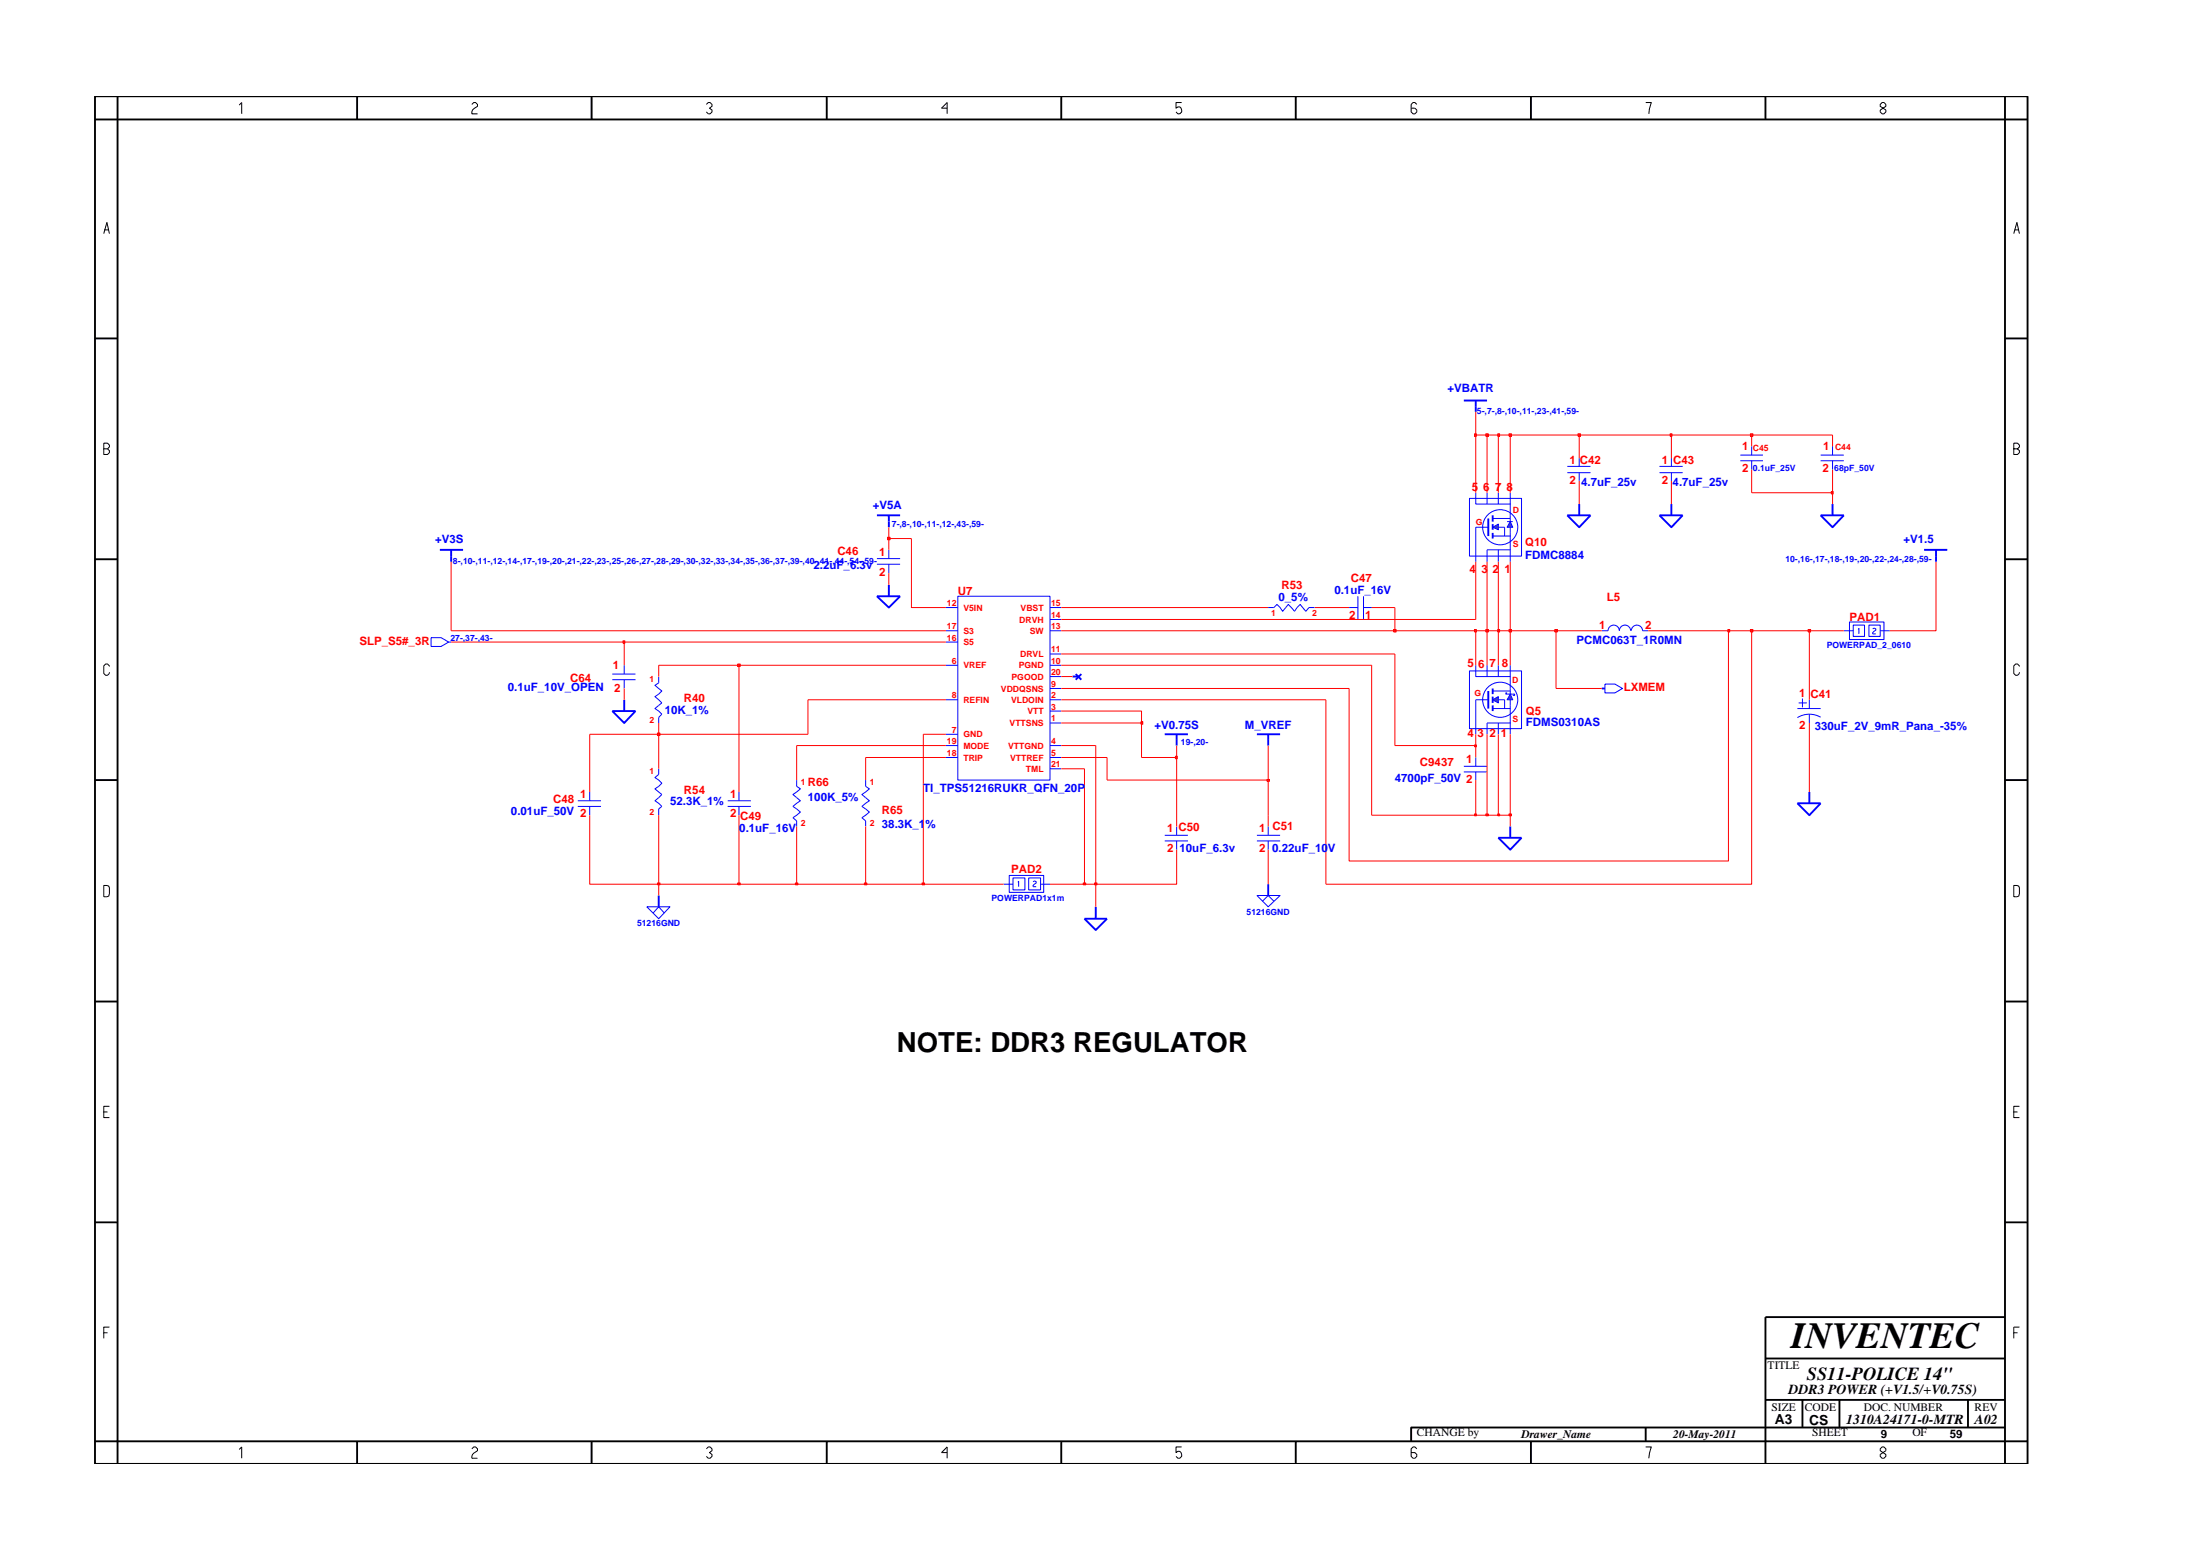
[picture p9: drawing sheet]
<svg xmlns="http://www.w3.org/2000/svg" width="297mm" height="210mm" viewBox="0 0 297 210" stroke-linecap="round" stroke-linejoin="round" font-family="sans-serif">
<path d="M211.6 69.5h3.1l-1.5 1.7zM213.2 68v1.5M224.1 69.5h3.1l-1.5 1.7zM225.7 68v1.5M245.8 69.5h3.2l-1.6 1.7zM247.4 68v1.5M157.3 99.1h3.1M158.9 99.1v1.5M200.9 93.3v2.3M88.9 120.9v1.5M146.4 124h3.1l-1.6 1.5zM147.9 122.4v1.6" fill="none" stroke="#00f" stroke-width=".25"/>
<g fill="none" stroke="#00f" stroke-width=".14">
<path d="M118.4 75.4h3.1M118.4 76.1h3.1M120 74.2v1.2M120 76.1v1.2M211.6 62.9h3.1M211.6 63.8h3.1M213.2 61.8v1.1M213.2 63.8v1.1M235 61.4h3M235 62.2h3M236.5 60.2v1.2M236.5 62.2v1.2"/>
<path d="M171.2 82h.8l.4-.4 .8 .9 .7-.9 .9 .9 .7-.9 .8 .9 .4-.5h.8M199.3 94.4h1.6M157.3 112.7h3.1M157.3 113.5h3.1M158.9 111.5v1.2M158.9 113.5v1.2M169.7 112.7h3.1M169.7 113.5h3.1M171.2 111.5v1.2M171.2 113.5v1.2M197.6 103.4h3.2M197.6 104.2h3.2"/>
<path d="M199.3 102.2v1.2M199.3 104.2v1.1M87.3 122.4h3.2l-1.6 1.6zM88.2 123.2l.7-.8 .8 .8"/>
</g>
<path d="M203.9 93.7l.3 .7h-.7z" fill="#3c3cc8"/>
<path d="M203.5 93.7h.7M203.9 93.7l.3 .7h-.7z" fill="none" stroke="#00f" stroke-width=".14"/>
<path d="M201.5 94.4l.8-.4v.9z" fill="#3c3cc8"/>
<g fill="none" stroke="#00f" stroke-width=".14">
<path d="M199.3 71.2h1.6M224.1 62.9h3.1M224.1 63.8h3.1M225.7 61.8v1.1M225.7 63.8v1.1M88.9 91.3v.9l-.5 .3 1 .8-1 .7 1 .9-1 .7 1 .8-.5 .4v.8M127.7 94.4h1.6M127.7 85.1h1.6M127.7 82h1.6M127.7 86.6h1.6M127.7 89.8h1.6M127.7 99.1h1.6"/>
<path d="M129.3 80.5h12.5v24.8h-12.5zM141.8 97.6h1.5M141.8 94.4h1.5M141.8 85.1h1.5M141.8 82h1.5M141.8 89.8h1.5M141.8 83.6h1.5M141.8 88.3h1.5M141.8 91.3h1.5M141.8 92.9h1.5M141.8 96h1.5M182.2 82h1.1"/>
<path d="M183.3 80.5v3.1M184.1 82h1.1M184.1 80.5v3.1M198.4 90.5h7v7.8h-7zM199.3 89.8v1.5h4.6M199.3 94.4v4.7M200.8 89.8v1.5M201.5 94.4l.8-.4v.9zM201.5 95.6h2.4M201.5 93.3h2.4M202.3 94.4h.8v1.2M202.3 89.8v1.5"/>
<path d="M202.3 97.6v1.5M203.5 93.5h-.2v.2h.2M203.9 89.8v3.9M203.9 94.4v4.7M203.9 97.6h-3.1v1.5M204.2 93.7h.3v.1h-.3M216.3 85.1h.8a.76 .76 0 0 1 .8-.7 .76 .76 0 0 1 .7 .7 .76 .76 0 0 1 .8-.7 .76 .76 0 0 1 .8 .7M216.7 92.3h1.3l1.1 .6-1.1 .6h-1.3zM220.2 85.1a.76 .76 0 0 1 .8-.7 .76 .76 0 0 1 .8 .7h.7M242.7 95.6h3.1M242.9 94.9h1.1M243.4 94.3v1.2"/>
<path d="M244.3 94.4v1.2M244.3 96.4v1.2M245.8 96.8a3 3 0 0 0-3.1 0M249 85.1h1.2M249.7 83.9h4.7v2.4h-4.7zM250.2 84.4h1.5v1.5h-1.5zM250.9 85l.1-.2v.7M252.3 84.4h1.6v1.5h-1.6zM252.8 84.9l.3-.1 .2 .1v.1a.58 .58 0 0 0-.5 .5h.5M253.9 85.1h1.2M88.9 103.7v.8l-.5 .4 1 .8-1 .8 1 .7-1 .9 1 .7-.5 .4v.8M98.2 108.1h3.2"/>
<path d="M98.2 108.8h3.2M99.8 106.9v1.2M99.8 108.8v1.2M107.6 105.3v.8l.5 .4-1 .7 1 .9-1 .7 1 .8-1 .8 .5 .4v.7M127.7 100.6h1.6M127.7 102.2h1.6M141.8 100.6h1.5M141.8 102.2h1.5M141.8 103.7h1.5"/>
<circle cx="202.6" cy="94.4" r="2.37"/>
</g>
<g fill="none" stroke="#00f" stroke-width=".25">
<path d="M197.6 54.1h3.2M199.3 54.1v1.5M118.4 69.5h3.1M120 69.5v1.7M120 78.9v1.6M200.9 70v2.3M259.8 74.2h3.1M261.4 74.2v1.6M118.4 80.5h3.1l-1.5 1.5zM144.8 91.3h.9M145.2 91l.8 .7M146 91l-.8 .7"/>
<path d="M201.5 92.9v.8M201.5 94v.9M201.5 95.2v.8M216.3 92.9h.4M202.3 113.1h3.1l-1.5 1.6zM203.9 111.5v1.6"/>
</g>
<path d="M203.9 70.4l.3 .8h-.7z" fill="#3c3cc8"/>
<path d="M203.5 70.4h.7M203.9 70.4l.3 .8h-.7z" fill="none" stroke="#00f" stroke-width=".14"/>
<path d="M201.5 71.2l.8-.5v.8z" fill="#3c3cc8"/>
<g fill="none" stroke="#00f" stroke-width=".14">
<path d="M198.4 67.3h7v7.7h-7zM199.3 66.5v1.5h4.6M199.3 71.2v4.6M200.8 66.5v1.5M201.5 71.2l.8-.5v.8zM201.5 72.3h2.4M201.5 70h2.4M202.3 71.2h.8v1.1M202.3 66.5v1.5M202.3 74.2v1.6M203.9 66.5v3.9M203.9 71.2v4.6"/>
<path d="M203.9 74.2h-3.1v1.6M245.8 61.4h3.2M245.8 62.2h3.2M247.4 60.2v1.2M247.4 62.2v1.2M58.2 86.1h1.4l1 .5-1 .6h-1.4zM60.6 86.6h.3M82.7 91h3.1M82.7 91.7h3.1M84.3 89.8v1.2M84.3 91.7v1.2M78 108.1h3.1"/>
<path d="M78 108.8h3.1M79.6 106.9v1.2M79.6 108.8v1.2M116.9 105.3v.8l.5 .4-1 .7 1 .9-1 .7 1 .8-1 .8 .5 .4v.7M135.5 119.3h1.3M136.3 118.1h4.6v2.3h-4.6zM136.8 118.5h1.6v1.6h-1.6zM137.4 119.1l.1-.2v.8M138.9 118.5h1.6v1.6h-1.6zM139.5 119l.2-.1 .2 .1v.2a.58 .58 0 0 0-.4 .5h.4M140.5 119.3h1.3M169.7 120.9h3.1l-1.6 1.5z"/>
<path d="M170.5 121.6l.7-.7 .8 .7"/>
<circle cx="202.6" cy="71.2" r="2.37"/>
</g>
<path d="M59.4 74.2h3.1M60.9 74.2v1.6M201.5 69.5v.9M201.5 70.7v.8M201.5 71.9v.8M82.7 96h3.1l-1.5 1.6zM84.3 94.4v1.6M169.7 99.1h3.1M171.2 99.1v1.5M171.2 119.3v1.6M242.7 108.4h3.1l-1.5 1.6zM244.3 106.9v1.5" fill="none" stroke="#00f" stroke-width=".25"/>
<path d="M79.6 110v9.3h9.3v1.6M147.9 119.3v3.1" fill="none" stroke="#f00" stroke-width=".14"/>
<path d="M88.8 119.2h.3v.2h-.3z" fill-rule="evenodd" fill="#8e2323"/>
<path d="M88.8 119.2h.3v.2h-.3zM88.9 110v9.3h10.9" fill="none" stroke="#f00" stroke-width=".14"/>
<path d="M99.6 119.2h.3v.2h-.3z" fill-rule="evenodd" fill="#8e2323"/>
<path d="M99.6 119.2h.3v.2h-.3zM99.8 110v9.3h7.8" fill="none" stroke="#f00" stroke-width=".14"/>
<path d="M107.4 119.2h.3v.2h-.3z" fill-rule="evenodd" fill="#8e2323"/>
<path d="M107.4 119.2h.3v.2h-.3zM107.6 111.5v7.8h9.3" fill="none" stroke="#f00" stroke-width=".14"/>
<path d="M116.7 119.2h.3v.2h-.3z" fill-rule="evenodd" fill="#8e2323"/>
<path d="M116.7 119.2h.3v.2h-.3zM116.9 111.5v7.8h7.8" fill="none" stroke="#f00" stroke-width=".14"/>
<path d="M124.5 119.2h.3v.2h-.3z" fill-rule="evenodd" fill="#8e2323"/>
<path d="M124.7 99.1v20.2h10.8M124.5 119.2h.3v.2h-.3zM141.8 119.3h4.6" fill="none" stroke="#f00" stroke-width=".14"/>
<path d="M146.3 119.2h.3v.2h-.3z" fill-rule="evenodd" fill="#8e2323"/>
<path d="M146.3 119.2h.3v.2h-.3zM146.4 103.7v15.6h1.5" fill="none" stroke="#f00" stroke-width=".14"/>
<path d="M147.8 119.2h.3v.2h-.3z" fill-rule="evenodd" fill="#8e2323"/>
<path d="M185.2 89.8v20.2h14.1M233.4 85.1v31.1h-51.2v-23.3M236.5 85.1v34.2h-57.5v-24.9M147.8 119.2h.3v.2h-.3zM147.9 100.6v18.7h11v-4.6M158.9 102.2v9.3M171.2 105.3v6.2M171.2 114.7v4.6M203.9 110v1.5" fill="none" stroke="#f00" stroke-width=".14"/>
<path d="M199.1 109.8h.2v.3h-.2z" fill-rule="evenodd" fill="#8e2323"/>
<path d="M199.1 109.8h.2v.3h-.2zM199.3 105.3v4.7h1.5" fill="none" stroke="#f00" stroke-width=".14"/>
<path d="M200.6 109.8h.3v.3h-.3z" fill-rule="evenodd" fill="#8e2323"/>
<path d="M200.8 99.1v10.9h1.5M200.6 109.8h.3v.3h-.3z" fill="none" stroke="#f00" stroke-width=".14"/>
<path d="M202.2 109.8h.3v.3h-.3z" fill-rule="evenodd" fill="#8e2323"/>
<path d="M202.3 99.1v10.9h1.6M202.2 109.8h.3v.3h-.3z" fill="none" stroke="#f00" stroke-width=".14"/>
<path d="M203.7 109.8h.4v.3h-.4z" fill-rule="evenodd" fill="#8e2323"/>
<path d="M79.6 99.1v7.8M99.8 89.8v17.1M203.9 99.1v10.9M244.3 97.6v9.3M107.6 100.6v4.7M116.9 102.2v3.1M149.5 102.2v3.1h21.7M203.7 109.8h.4v.3h-.4z" fill="none" stroke="#f00" stroke-width=".14"/>
<path d="M171.1 105.2h.3v.2h-.3z" fill-rule="evenodd" fill="#8e2323"/>
<path d="M88.9 99.1v4.6M154.1 97.6v4.6h4.8M116.9 102.2h10.8M143.3 103.7h3.1M143.3 102.2h6.2M171.1 105.2h.3v.2h-.3zM171.2 100.6v4.7" fill="none" stroke="#f00" stroke-width=".14"/>
<path d="M158.7 102.1h.3v.3h-.3z" fill-rule="evenodd" fill="#8e2323"/>
<path d="M188.3 88.3v12.3h11v1.6M107.6 100.6h20.1M143.3 100.6h4.6M158.7 102.1h.3v.3h-.3zM158.9 100.6v1.6" fill="none" stroke="#f00" stroke-width=".14"/>
<path d="M199.1 100.5h.2v.3h-.2z" fill-rule="evenodd" fill="#8e2323"/>
<path d="M79.6 99.1h9.3M199.3 99.1v1.5M199.1 100.5h.2v.3h-.2z" fill="none" stroke="#f00" stroke-width=".14"/>
<path d="M88.8 98.9h.3v.4h-.3z" fill-rule="evenodd" fill="#8e2323"/>
<path d="M88.8 98.9h.3v.4h-.3zM109.1 94.4v4.7h-20.2v-1.5M124.7 99.1h3M143.3 97.6h10.8" fill="none" stroke="#f00" stroke-width=".14"/>
<path d="M154 97.4h.3v.3h-.3z" fill-rule="evenodd" fill="#8e2323"/>
<path d="M84.3 86.6v3.2M84.3 92.9v1.5M99.8 89.8h-10.9v1.5M109.1 94.4h18.6M143.3 96h10.8v1.6M143.3 94.4h35.7M143.3 92.9h38.9M143.3 91.3h1.5M154 97.4h.3v.3h-.3zM210.1 85.1v7.8h6.2M244.3 85.1v9.3" fill="none" stroke="#f00" stroke-width=".14"/>
<path d="M99.6 89.6h.3v.3h-.3z" fill-rule="evenodd" fill="#8e2323"/>
<path d="M60.9 86.6h23.4M99.6 89.6h.3v.3h-.3zM99.8 89.8h27.9M143.3 89.8h41.9M143.3 88.3h45M199.3 85.1v4.7M200.8 85.1v4.7M202.3 85.1v4.7M203.9 85.1v4.7" fill="none" stroke="#f00" stroke-width=".14"/>
<path d="M84.1 86.5h.3v.3h-.3z" fill-rule="evenodd" fill="#8e2323"/>
<path d="M60.9 75.8v9.3h66.8M84.1 86.5h.3v.3h-.3zM84.3 86.6h43.4M143.3 85.1h45" fill="none" stroke="#f00" stroke-width=".14"/>
<path d="M188.2 85h.3v.3h-.3z" fill-rule="evenodd" fill="#8e2323"/>
<path d="M188.2 85h.3v.3h-.3zM188.3 82v3.1h11" fill="none" stroke="#f00" stroke-width=".14"/>
<path d="M199.1 85h.2v.3h-.2z" fill-rule="evenodd" fill="#8e2323"/>
<path d="M199.1 85h.2v.3h-.2zM199.3 85.1h1.5" fill="none" stroke="#f00" stroke-width=".14"/>
<path d="M200.6 85h.3v.3h-.3z" fill-rule="evenodd" fill="#8e2323"/>
<path d="M200.8 75.8v9.3h1.5M200.6 85h.3v.3h-.3z" fill="none" stroke="#f00" stroke-width=".14"/>
<path d="M202.2 85h.3v.3h-.3z" fill-rule="evenodd" fill="#8e2323"/>
<path d="M202.3 75.8v9.3h1.6M202.2 85h.3v.3h-.3z" fill="none" stroke="#f00" stroke-width=".14"/>
<path d="M203.7 85h.4v.3h-.4z" fill-rule="evenodd" fill="#8e2323"/>
<path d="M203.9 75.8v9.3h6.2M203.7 85h.4v.3h-.4z" fill="none" stroke="#f00" stroke-width=".14"/>
<path d="M209.9 85h.4v.3h-.4z" fill-rule="evenodd" fill="#8e2323"/>
<path d="M209.9 85h.4v.3h-.4zM210.1 85.1h6.2M222.5 85.1h10.9" fill="none" stroke="#f00" stroke-width=".14"/>
<path d="M233.3 85h.2v.3h-.2z" fill-rule="evenodd" fill="#8e2323"/>
<path d="M233.3 85h.2v.3h-.2zM233.4 85.1h3.1" fill="none" stroke="#f00" stroke-width=".14"/>
<path d="M236.3 85h.4v.3h-.4z" fill-rule="evenodd" fill="#8e2323"/>
<path d="M236.3 85h.4v.3h-.4zM236.5 85.1h7.8" fill="none" stroke="#f00" stroke-width=".14"/>
<path d="M244.1 85h.4v.3h-.4z" fill-rule="evenodd" fill="#8e2323"/>
<path d="M120 72.7v1.5M120 77.3v1.6M123.1 72.7v9.3h4.6M199.3 75.8v7.8h-56M261.4 75.8v9.3h-6.3M143.3 82h27.9M177.5 82h4.7M185.2 82h3.1M244.1 85h.4v.3h-.4zM244.3 85.1h4.7" fill="none" stroke="#f00" stroke-width=".14"/>
<path d="M119.8 72.5h.4v.3h-.4z" fill-rule="evenodd" fill="#8e2323"/>
<path d="M199.3 58.7v7.8M200.8 58.7v7.8M202.3 58.7v7.8M203.9 58.7v7.8M119.8 72.5h.4v.3h-.4zM120 71.2v1.5h3.1M213.2 64.9v3.1M225.7 64.9v3.1M236.5 63.4v3.1h10.9v1.5" fill="none" stroke="#f00" stroke-width=".14"/>
<path d="M247.3 66.3h.2v.4h-.2z" fill-rule="evenodd" fill="#8e2323"/>
<path d="M213.2 58.7v3.1M225.7 58.7v3.1M236.5 58.7v1.5M247.4 58.7v1.5M247.3 66.3h.2v.4h-.2zM247.4 63.4v3.1" fill="none" stroke="#f00" stroke-width=".14"/>
<path d="M199.1 58.5h.2v.4h-.2z" fill-rule="evenodd" fill="#8e2323"/>
<path d="M199.1 58.5h.2v.4h-.2zM199.3 55.6v3.1h1.5" fill="none" stroke="#f00" stroke-width=".14"/>
<path d="M200.6 58.5h.3v.4h-.3z" fill-rule="evenodd" fill="#8e2323"/>
<path d="M200.6 58.5h.3v.4h-.3zM200.8 58.7h1.5" fill="none" stroke="#f00" stroke-width=".14"/>
<path d="M202.2 58.5h.3v.4h-.3z" fill-rule="evenodd" fill="#8e2323"/>
<path d="M202.2 58.5h.3v.4h-.3zM202.3 58.7h1.6" fill="none" stroke="#f00" stroke-width=".14"/>
<path d="M203.7 58.5h.4v.4h-.4z" fill-rule="evenodd" fill="#8e2323"/>
<path d="M203.7 58.5h.4v.4h-.4zM203.9 58.7h9.3" fill="none" stroke="#f00" stroke-width=".14"/>
<path d="M213.1 58.5h.3v.4h-.3z" fill-rule="evenodd" fill="#8e2323"/>
<path d="M213.1 58.5h.3v.4h-.3zM213.2 58.7h12.5" fill="none" stroke="#f00" stroke-width=".14"/>
<path d="M225.5 58.5h.3v.4h-.3z" fill-rule="evenodd" fill="#8e2323"/>
<path d="M225.5 58.5h.3v.4h-.3zM225.7 58.7h10.8" fill="none" stroke="#f00" stroke-width=".14"/>
<path d="M236.3 58.5h.4v.4h-.4z" fill-rule="evenodd" fill="#8e2323"/>
<path d="M236.3 58.5h.4v.4h-.4zM236.5 58.7h10.9" fill="none" stroke="#f00" stroke-width=".14"/>
<g fill="none" stroke="#000" stroke-width=".25">
<path d="M12.8 13h261v184.6h-261zM12.8 16.1h261M15.9 13v184.6M48.2 13v3.1M79.9 13v3.1M111.6 13v3.1M143.3 13v3.1M175 13v3.1M206.7 13v3.1M238.4 13v3.1M270.7 13v184.6M12.8 45.7h3.1"/>
<path d="M270.7 45.7h3.1M12.8 75.5h3.1M270.7 75.5h3.1M12.8 105.3h3.1M270.7 105.3h3.1M12.8 135.2h3.1M270.7 135.2h3.1M12.8 165h3.1M270.7 165h3.1M270.7 177.7h-32.3v19.9M12.8 194.5h261M48.2 194.5v3.1"/>
<path d="M79.9 194.5v3.1M111.6 194.5v3.1M143.3 194.5v3.1M175 194.5v3.1M206.7 194.5v3.1M222.2 192.6v1.9M238.4 183.3h32.3M238.4 188.9h32.3M243.4 188.9v3.7M248.4 188.9v3.7M265.7 188.9v3.7M270.7 192.6h-80.2v1.9"/>
</g>
<g fill="none" stroke="#000" stroke-width=".14">
<path d="M32.3 14.2l.3-.4v1.6M63.7 14.1l.3-.3h.2l.3 .3v.2l-.7 .6-.1 .2v.3h.8M95.4 14.1l.2-.3h.3l.2 .3v.2l-.3 .3 .3 .3v.2l-.2 .3h-.3l-.2-.3M127.9 14.6h-.8l.8-.8v1.6M159.5 13.8h-.7v.8l.2-.2a.5 .5 0 0 1 .5 .7l-.2 .3h-.3l-.2-.3M191.3 14.1l-.3-.3h-.2l-.3 .3v1l.3 .3h.2l.3-.3v-.2l-.3-.3h-.5M222.2 13.8h.8l-.4 1.6M254.1 13.8l-.2 .3v.2l.7 .6v.2l-.2 .3h-.3l-.2-.3v-.2l.7-.6v-.2l-.2-.3zM14 31.5l.4-1.5 .4 1.5M14.1 31h.6M271.9 31.5l.4-1.5 .4 1.5M272 31h.6"/>
<path d="M14 59.8h.5l.3 .3v.2l-.3 .3 .3 .2v.3l-.3 .2h-.5zM14 60.6h.5M271.9 60.6h.5l.3-.3v-.2l-.3-.3h-.5v1.5h.5l.3-.2v-.3l-.3-.2M14.8 89.9l-.3-.3h-.2l-.3 .3v1l.3 .2h.2l.3-.2v-.2M272.7 89.9l-.3-.3h-.3l-.2 .3v1l.2 .2h.3l.3-.2v-.2M14 119.5l.7 .1 .1 .2-.1 1.1-.7 .1zM271.9 119.5l.7 .1 .1 .2-.1 1.1-.7 .1zM14 150.1h.5M14.8 149.3h-.8v1.5h.8M271.9 150.1h.5M272.7 149.3h-.8v1.5h.8M14 179.9h.5"/>
<path d="M14.8 179.1h-.8v1.5M271.9 179.9h.5M272.7 179.1h-.8v1.5M32.3 195.6l.3-.3v1.5M63.7 195.5l.3-.2h.2l.3 .2v.3l-.7 .5-.1 .5h.8M95.4 195.5l.2-.2h.3l.2 .2v.3l-.3 .2 .3 .3v.2l-.2 .3h-.3l-.2-.3M127.9 196h-.8l.8-.7v1.5M159.5 195.3h-.7v.7l.2-.1a.5 .5 0 0 1 .5 .6l-.2 .3h-.3l-.2-.3M191.3 195.5l-.3-.2h-.2l-.3 .2v1l.3 .3h.2l.3-.3v-.2l-.3-.3h-.5M222.2 195.3h.8l-.4 1.5M253.9 195.5l.2-.2h.3l.2 .2v.3l-.7 .5v.2l.2 .3h.3l.2-.3v-.2l-.7-.5z"/>
</g>
<text font-size="5" x="241.8" y="181.9">INVENTEC</text>
<text font-size="3.7" x="121.1" y="141.9">NOTE: DDR3 REGULATOR</text>
<text font-size="2.5" x="244" y="186.3">SS11-POLICE 14&quot;</text>
<g font-size="1.9">
<text x="241.5" y="188.2">DDR3 POWER (+V1.5/+V0.75S)</text>
<text x="239.6" y="192.2">A3</text>
<text x="244.3" y="192.3">CS</text>
<text x="249.3" y="192.2">1310A24171-0-MTR</text>
<text x="266.6" y="192.2">A02</text>
</g>
<g font-size="1.6" fill="#00f">
<text x="195.4" y="52.8">+VBATR</text>
<text x="213.5" y="65.6">4.7uF_25v</text>
<text x="225.8" y="65.6">4.7uF_25v</text>
<text x="117.9" y="68.8">+V5A</text>
<text x="58.8" y="73.2">+V3S</text>
<text x="109.8" y="76.9">2.2uF_6.3v</text>
<text x="205.9" y="75.4">FDMC8884</text>
<text x="257" y="73.2">+V1.5</text>
<text x="172.6" y="81.1">0_5%</text>
<text x="180.2" y="80.2">0.1uF_16V</text>
<text x="212.9" y="86.9">PCMC063T_1R0MN</text>
<text x="68.6" y="93.3">0.1uF_10V_OPEN</text>
<text x="89.7" y="96.3">10K_1%</text>
<text x="155.9" y="98.3">+V0.75S</text>
<text x="168.1" y="98.3">M_VREF</text>
<text x="206" y="98">FDMS0310AS</text>
<text x="245" y="98.5">330uF_2V_9mR_Pana_-35%</text>
<text x="124.7" y="106.9">TI_TPS51216RUKR_QFN_20P</text>
<text x="188.3" y="105.5">4700pF_50V 2</text>
<text x="69" y="110">0.01uF_50V 2</text>
<text x="90.5" y="108.7">52.3K_1%</text>
<text x="99.8" y="112.2">0.1uF_16V</text>
<text x="109.1" y="108.1">100K_5%</text>
<text x="119.1" y="111.8">38.3K_1%</text>
<text x="159.3" y="115">10uF_6.3v</text>
<text x="171.8" y="115">0.22uF_10V</text>
</g>
<g font-size="1.6" fill="#f00">
<text x="211.9" y="62.6">1 C42</text>
<text x="211.9" y="65.3">2</text>
<text x="224.4" y="62.6">1 C43</text>
<text x="224.4" y="65.3">2</text>
<text x="235.2" y="60.7">1</text>
<text x="235.2" y="63.6">2</text>
<text x="246.1" y="63.6">2</text>
<text x="246.1" y="60.7">1</text>
<text x="198.7" y="66.2">5</text>
<text x="200.3" y="66.2">6</text>
<text x="201.9" y="66.2">7</text>
<text x="203.4" y="66.2">8</text>
<text x="113.1" y="74.9">C46</text>
<text x="118.7" y="75">1</text>
<text x="118.7" y="77.7">2</text>
<text x="198.4" y="77.3">4</text>
<text x="200" y="77.3">3</text>
<text x="201.5" y="77.3">2</text>
<text x="203.1" y="77.3">1</text>
<text x="205.9" y="73.7">Q10</text>
<text x="129.3" y="80.3">U7</text>
<text x="173" y="79.5">R53</text>
<text x="182.1" y="83.6">2</text>
<text x="182.4" y="78.5">C47</text>
<text x="184.3" y="83.6">1</text>
<text x="217" y="81.1">L5</text>
<text x="249.7" y="83.8">PAD1</text>
<text x="48.5" y="87">SLP_S5#_3R</text>
<text x="198.1" y="90">5</text>
<text x="201.1" y="90">7</text>
<text x="202.8" y="90">8</text>
<text x="215.9" y="84.9">1</text>
<text x="222.1" y="84.9">2</text>
<text x="77" y="92.1">C64</text>
<text x="82.7" y="90.2">1</text>
<text x="82.9" y="93.4">2</text>
<text x="92.3" y="94.7">R40</text>
<text x="199.6" y="90.2">6</text>
<text x="219.2" y="93.2">LXMEM</text>
<text x="242.9" y="94">1</text>
<text x="244.5" y="94.3">C41</text>
<text x="198.1" y="99.5">4</text>
<text x="199.5" y="99.5">3</text>
<text x="201.1" y="99.5">2</text>
<text x="202.6" y="99.5">1</text>
<text x="206" y="96.5">Q5</text>
<text x="242.9" y="98.3">2</text>
<text x="78.3" y="107.6">1</text>
<text x="92.4" y="107.1">R54</text>
<text x="98.6" y="107.6">1</text>
<text x="109.1" y="106.1">R66</text>
<text x="191.7" y="103.4">C9437</text>
<text x="198" y="103">1</text>
<text x="74.7" y="108.4">C48</text>
<text x="98.6" y="110.3">2</text>
<text x="99.9" y="110.7">C49</text>
<text x="119.1" y="109.8">R65</text>
<text x="157.6" y="112.3">1 C50</text>
<text x="170" y="112.3">1 C51</text>
<text x="136.5" y="117.8">PAD2</text>
<text x="157.6" y="115">2</text>
<text x="170" y="115">2</text>
</g>
<g font-size="1.6">
<text x="238.7" y="184.8">TITLE</text>
<text x="239.2" y="190.4">SIZE</text>
<text x="243.7" y="190.4">CODE</text>
<text x="251.6" y="190.4">DOC. NUMBER</text>
<text x="266.6" y="190.4">REV</text>
<text x="191.3" y="193.8">CHANGE by</text>
<text x="205.4" y="194.1">Drawer_Name</text>
<text x="225.9" y="194.1">20-May-2011</text>
<text x="244.7" y="193.8">SHEET</text>
<text x="253.9" y="194.1">9</text>
<text x="258.2" y="193.8">OF</text>
<text x="263.3" y="194.1">59</text>
</g>
<g font-size="1.2" fill="#00f">
<text x="199.4" y="55.8">5-,7-,8-,10-,11-,23-,41-,59-</text>
<text x="236.7" y="63.6">0.1uF_25V</text>
<text x="247.7" y="63.6">68pF_50V</text>
<text x="120.4" y="71.2">7-,8-,10-,11-,12-,43-,59-</text>
<text x="61.2" y="76.1">8-,10-,11-,12-,14-,17-,19-,20-,21-,22-,23-,25-,26-,27-,28-,29-,30-,32-,33-,34-,35-,36-,37-,39-,40-,41-,44-,54-,59-</text>
<text x="241.1" y="75.9">10-,16-,17-,18-,19-,20-,22-,24-,28-,59-</text>
<text x="60.8" y="86.5">27-,37-,43-</text>
<text x="246.6" y="87.4">POWERPAD_2_0610</text>
<text x="159.5" y="100.5">19-,20-</text>
<text x="86" y="125">51216GND</text>
<text x="133.9" y="121.6">POWERPAD1x1m</text>
<text x="168.3" y="123.5">51216GND</text>
</g>
<g font-size="1.2" fill="#f00">
<text x="236.7" y="60.9">C45</text>
<text x="247.8" y="60.7">C44</text>
<text x="199.2" y="70.8">G</text>
<text x="204.2" y="69.2">D</text>
<text x="204.2" y="73.9">S</text>
<text x="127.8" y="81.8">12</text>
<text x="130.1" y="82.4">V5IN</text>
<text x="137.8" y="82.4">VBST</text>
<text x="141.9" y="81.8">15</text>
<text x="141.9" y="83.3">14</text>
<text x="171.7" y="83.1">1</text>
<text x="177.2" y="83.1">2</text>
<text x="127.8" y="84.9">17</text>
<text x="127.8" y="86.5">16</text>
<text x="128.5" y="89.6">6</text>
<text x="130.1" y="85.5">S3</text>
<text x="130.1" y="87.1">S5</text>
<text x="137.6" y="84">DRVH</text>
<text x="137.7" y="88.7">DRVL</text>
<text x="139" y="85.5">SW</text>
<text x="141.9" y="89.6">10</text>
<text x="141.9" y="84.9">13</text>
<text x="141.9" y="88">11</text>
<text x="87.7" y="92">1</text>
<text x="128.5" y="94.3">8</text>
<text x="130.1" y="90.2">VREF</text>
<text x="130.1" y="94.9">REFIN</text>
<text x="135.2" y="93.3">VDDQSNS</text>
<text x="136.5" y="94.9">VLDOIN</text>
<text x="136.6" y="91.7">PGOOD</text>
<text x="137.5" y="90.2">PGND</text>
<text x="141.9" y="94.3">2</text>
<text x="141.9" y="95.8">3</text>
<text x="141.9" y="91.1">20</text>
<text x="141.9" y="92.7">9</text>
<text x="199.1" y="93.9">G</text>
<text x="204.2" y="92.1">D</text>
<text x="87.7" y="97.6">2</text>
<text x="127.8" y="100.4">19</text>
<text x="128.5" y="98.9">7</text>
<text x="130.1" y="101">MODE</text>
<text x="130.1" y="99.5">GND</text>
<text x="136.1" y="101">VTTGND</text>
<text x="136.3" y="98">VTTSNS</text>
<text x="138.7" y="96.4">VTT</text>
<text x="141.9" y="100.4">4</text>
<text x="141.9" y="97.3">1</text>
<text x="204.2" y="97.4">S</text>
<text x="87.7" y="104.4">1</text>
<text x="108.1" y="105.9">1</text>
<text x="117.5" y="105.9">1</text>
<text x="127.8" y="102.1">18</text>
<text x="130.1" y="102.6">TRIP</text>
<text x="136.4" y="102.6">VTTREF</text>
<text x="138.5" y="104.2">TML</text>
<text x="141.9" y="102.1">5</text>
<text x="141.9" y="103.6">21</text>
<text x="87.7" y="110">2</text>
<text x="108.1" y="111.5">2</text>
<text x="117.5" y="111.5">2</text>
</g>
</svg>
